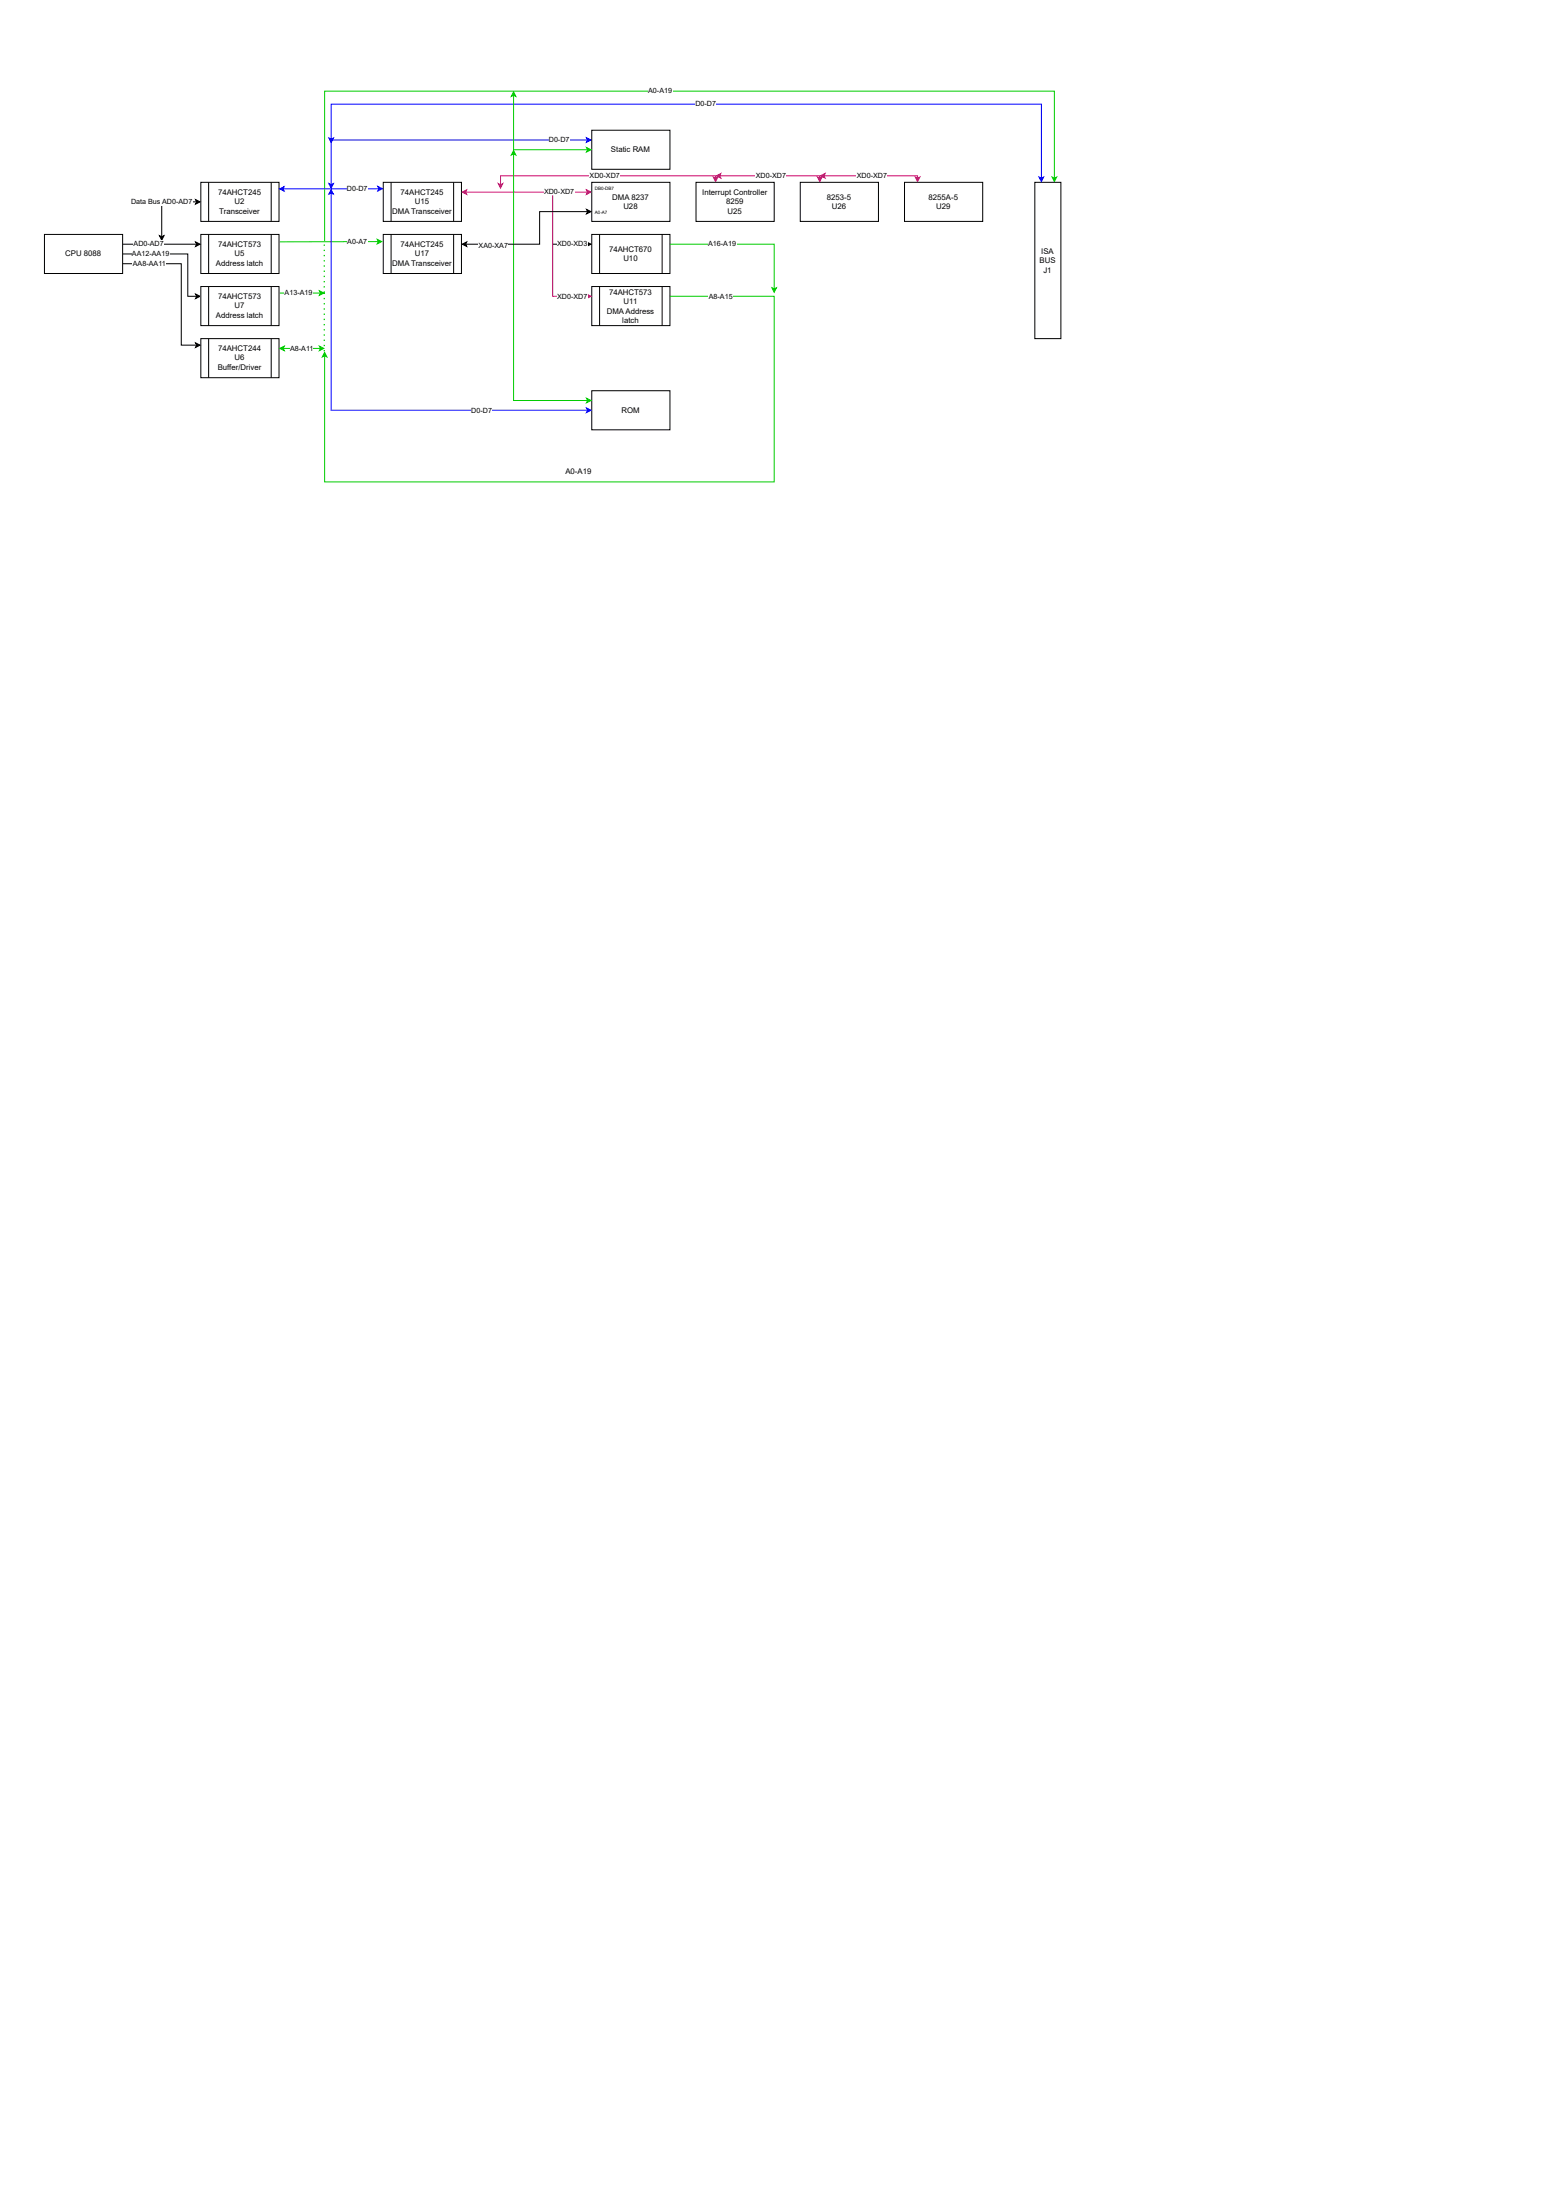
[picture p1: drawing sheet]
<svg xmlns="http://www.w3.org/2000/svg" width="594mm" height="838mm" viewBox="0 0 594 838" stroke-linecap="round" stroke-linejoin="round" font-family="sans-serif">
<path d="M401.5 67.9v-33.2h-277.9v57.1" fill="none" stroke="#0c0" stroke-width=".38"/>
<path d="M400.7 67.5l.8 .4 .9-.4-.9 1.7z" fill="#0c0"/>
<path d="M400.7 67.5l.8 .4 .9-.4-.9 1.7z" fill="none" stroke="#0c0" stroke-width=".38"/>
<g fill="#fff">
<path d="M246.8 33.1h9.2v3.2h-9.2z"/>
<path d="M16.9 89.3h29.8v14.9h-29.8z"/>
</g>
<path d="M16.9 89.3h29.8v14.9h-29.8z" fill="none" stroke="#000" stroke-width=".38"/>
<path d="M76.5 89.3h29.8v14.9h-29.8z" fill="#fff"/>
<path d="M76.5 89.3h29.8v14.9h-29.8zM79.5 89.3v14.9M103.3 89.3v14.9" fill="none" stroke="#000" stroke-width=".38"/>
<path d="M76.5 129h29.8v14.9h-29.8z" fill="#fff"/>
<path d="M76.5 129h29.8v14.9h-29.8zM79.5 129v14.9M103.3 129v14.9" fill="none" stroke="#000" stroke-width=".38"/>
<path d="M76.5 69.5h29.8v14.9h-29.8z" fill="#fff"/>
<path d="M76.5 69.5h29.8v14.9h-29.8zM79.5 69.5v14.9M103.3 69.5v14.9" fill="none" stroke="#000" stroke-width=".38"/>
<path d="M146 89.3h29.7v14.9h-29.7z" fill="#fff"/>
<path d="M146 89.3h29.7v14.9h-29.7zM148.9 89.3v14.9M172.8 89.3v14.9" fill="none" stroke="#000" stroke-width=".38"/>
<path d="M146 69.5h29.7v14.9h-29.7z" fill="#fff"/>
<path d="M146 69.5h29.7v14.9h-29.7zM148.9 69.5v14.9M172.8 69.5v14.9" fill="none" stroke="#000" stroke-width=".38"/>
<path d="M225.4 49.6h29.7v14.9h-29.7z" fill="#fff"/>
<path d="M225.4 49.6h29.7v14.9h-29.7z" fill="none" stroke="#000" stroke-width=".38"/>
<path d="M225.4 148.9h29.7v14.9h-29.7z" fill="#fff"/>
<path d="M225.4 148.9h29.7v14.9h-29.7z" fill="none" stroke="#000" stroke-width=".38"/>
<path d="M225.4 69.5h29.7v14.9h-29.7z" fill="#fff"/>
<path d="M225.4 69.5h29.7v14.9h-29.7z" fill="none" stroke="#000" stroke-width=".38"/>
<path d="M225.4 109.2h29.7v14.9h-29.7z" fill="#fff"/>
<path d="M225.4 109.2h29.7v14.9h-29.7zM228.3 109.2v14.9M252.2 109.2v14.9" fill="none" stroke="#000" stroke-width=".38"/>
<path d="M225.4 89.3h29.7v14.9h-29.7z" fill="#fff"/>
<path d="M225.4 89.3h29.7v14.9h-29.7zM228.3 89.3v14.9M252.2 89.3v14.9" fill="none" stroke="#000" stroke-width=".38"/>
<path d="M265.1 69.5h29.7v14.9h-29.7z" fill="#fff"/>
<path d="M74.5 76l1.7 .9-1.7 .9 .4-.9zM74.9 76.9h-13.3v13.3M265.1 69.5h29.7v14.9h-29.7zM60.7 89.8l.9 .4 .9-.4-.9 1.7z" fill="none" stroke="#000" stroke-width=".38"/>
<path d="M74.5 76l1.7 .9-1.7 .9 .4-.9zM60.7 89.8l.9 .4 .9-.4-.9 1.7z" fill="#000"/>
<path d="M49.8 75.3h23.6v3.2h-23.6z" fill="#fff"/>
<path d="M46.7 93h28.2M74.5 92.2l1.7 .8-1.7 .9 .4-.9z" fill="none" stroke="#000" stroke-width=".38"/>
<path d="M74.5 92.2l1.7 .8-1.7 .9 .4-.9z" fill="#000"/>
<path d="M50.8 91.4h11.7v3.3h-11.7z" fill="#fff"/>
<path d="M46.7 96.8h24.8v16.1h3.4M74.5 112l1.7 .9-1.7 .9 .4-.9z" fill="none" stroke="#000" stroke-width=".38"/>
<path d="M74.5 112l1.7 .9-1.7 .9 .4-.9z" fill="#000"/>
<g fill="#fff">
<path d="M50.3 95.1h14.1v3.3h-14.1z"/>
<path d="M76.5 109.2h29.8v14.9h-29.8z"/>
</g>
<path d="M46.7 100.5h22.3v31h5.9M76.5 109.2h29.8v14.9h-29.8zM79.5 109.2v14.9M103.3 109.2v14.9M74.5 130.6l1.7 .9-1.7 .9 .4-.9z" fill="none" stroke="#000" stroke-width=".38"/>
<path d="M74.5 130.6l1.7 .9-1.7 .9 .4-.9z" fill="#000"/>
<path d="M50.6 98.9h12.6v3.2h-12.6z" fill="#fff"/>
<path d="M144.1 92l-37.6 .1" fill="none" stroke="#0c0" stroke-width=".38"/>
<path d="M143.6 91.2l1.8 .8-1.7 .9 .4-.9z" fill="#0c0"/>
<path d="M143.6 91.2l1.8 .8-1.7 .9 .4-.9z" fill="none" stroke="#0c0" stroke-width=".38"/>
<path d="M132.2 90.4h7.7v3.3h-7.7z" fill="#fff"/>
<path d="M122 111.7h-15.5" fill="none" stroke="#0c0" stroke-width=".38"/>
<path d="M121.6 110.8l1.8 .9-1.8 .8 .4-.8z" fill="#0c0"/>
<path d="M121.6 110.8l1.8 .9-1.8 .8 .4-.8z" fill="none" stroke="#0c0" stroke-width=".38"/>
<path d="M108.4 110h10.6v3.3h-10.6z" fill="#fff"/>
<path d="M144.3 71.9l-36.5 .1" fill="none" stroke="#00f" stroke-width=".38"/>
<path d="M106.5 72l1.7-.9-.4 .9 .4 .8z" fill="#00f"/>
<path d="M106.5 72l1.7-.9-.4 .9 .4 .8z" fill="none" stroke="#00f" stroke-width=".38"/>
<path d="M143.9 71l1.7 .9-1.7 .9 .4-.9z" fill="#00f"/>
<path d="M143.9 71l1.7 .9-1.7 .9 .4-.9z" fill="none" stroke="#00f" stroke-width=".38"/>
<path d="M132.2 70.3h7.7v3.3h-7.7z" fill="#fff"/>
<path d="M177.3 73.2h46.5" fill="none" stroke="#c06" stroke-width=".38"/>
<path d="M176 73.2l1.8-.9-.5 .9 .5 .9z" fill="#c06"/>
<path d="M176 73.2l1.8-.9-.5 .9 .5 .9z" fill="none" stroke="#c06" stroke-width=".38"/>
<path d="M223.4 72.3l1.7 .9-1.7 .9 .4-.9z" fill="#c06"/>
<path d="M223.4 72.3l1.7 .9-1.7 .9 .4-.9z" fill="none" stroke="#c06" stroke-width=".38"/>
<path d="M207.1 71.6h11.7v3.2h-11.7z" fill="#fff"/>
<path d="M223.8 53.3h-97.7v17.1" fill="none" stroke="#00f" stroke-width=".38"/>
<path d="M125.2 69.9l.9 .5 .9-.5-.9 1.8z" fill="#00f"/>
<path d="M125.2 69.9l.9 .5 .9-.5-.9 1.8z" fill="none" stroke="#00f" stroke-width=".38"/>
<path d="M223.4 52.5l1.7 .8-1.7 .9 .4-.9z" fill="#00f"/>
<path d="M223.4 52.5l1.7 .8-1.7 .9 .4-.9z" fill="none" stroke="#00f" stroke-width=".38"/>
<g fill="#fff">
<path d="M209.1 51.7h7.7v3.3h-7.7z"/>
<path d="M304.8 69.5h29.7v14.9h-29.7z"/>
</g>
<path d="M304.8 69.5h29.7v14.9h-29.7z" fill="none" stroke="#000" stroke-width=".38"/>
<path d="M272.5 67.9v-.9h-81.9v3.4" fill="none" stroke="#c06" stroke-width=".38"/>
<path d="M189.8 69.9l.8 .5 .9-.5-.9 1.8z" fill="#c06"/>
<path d="M189.8 69.9l.8 .5 .9-.5-.9 1.8z" fill="none" stroke="#c06" stroke-width=".38"/>
<path d="M271.6 67.5l.9 .4 .9-.4-.9 1.7z" fill="#c06"/>
<path d="M271.6 67.5l.9 .4 .9-.4-.9 1.7z" fill="none" stroke="#c06" stroke-width=".38"/>
<g fill="#fff">
<path d="M224.5 65.4h11.7v3.2h-11.7z"/>
<path d="M344.5 69.5h29.7v14.9h-29.7z"/>
</g>
<path d="M344.5 69.5h29.7v14.9h-29.7z" fill="none" stroke="#000" stroke-width=".38"/>
<path d="M313.8 67h35.6v.9" fill="none" stroke="#c06" stroke-width=".38"/>
<path d="M312.5 67l1.7-.9-.4 .9 .4 .9z" fill="#c06"/>
<path d="M312.5 67l1.7-.9-.4 .9 .4 .9z" fill="none" stroke="#c06" stroke-width=".38"/>
<path d="M348.6 67.5l.8 .4 .9-.4-.9 1.7z" fill="#c06"/>
<path d="M348.6 67.5l.8 .4 .9-.4-.9 1.7z" fill="none" stroke="#c06" stroke-width=".38"/>
<path d="M326.2 65.4h11.7v3.2h-11.7z" fill="#fff"/>
<path d="M274.1 67h38.1v.9" fill="none" stroke="#c06" stroke-width=".38"/>
<path d="M272.8 67l1.7-.9-.4 .9 .4 .9z" fill="#c06"/>
<path d="M272.8 67l1.7-.9-.4 .9 .4 .9z" fill="none" stroke="#c06" stroke-width=".38"/>
<path d="M311.3 67.5l.9 .4 .9-.4-.9 1.7z" fill="#c06"/>
<path d="M311.3 67.5l.9 .4 .9-.4-.9 1.7z" fill="none" stroke="#c06" stroke-width=".38"/>
<path d="M287.8 65.4h11.6v3.2h-11.6z" fill="#fff"/>
<path d="M255.1 112.9h39.7v70.7h-171.2v-48" fill="none" stroke="#0c0" stroke-width=".38"/>
<path d="M123.6 134.3l.9 1.7-.9-.4-.8 .4z" fill="#0c0"/>
<path d="M123.6 134.3l.9 1.7-.9-.4-.8 .4z" fill="none" stroke="#0c0" stroke-width=".38"/>
<path d="M269.9 111.3h9.2v3.2h-9.2z" fill="#fff"/>
<path d="M255.1 93h39.7v17.1" fill="none" stroke="#0c0" stroke-width=".38"/>
<path d="M294 109.6l.8 .5 .9-.5-.9 1.8z" fill="#0c0"/>
<path d="M294 109.6l.8 .5 .9-.5-.9 1.8z" fill="none" stroke="#0c0" stroke-width=".38"/>
<path d="M269.7 91.4h10.6v3.3h-10.6z" fill="#fff"/>
<path d="M210.5 74.4v38.5h13.3" fill="none" stroke="#c06" stroke-width=".38"/>
<path d="M223.4 112l1.7 .9-1.7 .9 .4-.9z" fill="#c06"/>
<path d="M223.4 112l1.7 .9-1.7 .9 .4-.9z" fill="none" stroke="#c06" stroke-width=".38"/>
<path d="M212.1 111.3h11.7v3.2h-11.7z" fill="#fff"/>
<path d="M210.5 93h13.3M223.4 92.2l1.7 .8-1.7 .9 .4-.9z" fill="none" stroke="#000" stroke-width=".38"/>
<path d="M223.4 92.2l1.7 .8-1.7 .9 .4-.9z" fill="#000"/>
<path d="M212.1 91.4h11.7v3.3h-11.7z" fill="#fff"/>
<path d="M126.1 73.5v82.8h97.7" fill="none" stroke="#00f" stroke-width=".38"/>
<path d="M223.4 155.4l1.7 .9-1.7 .9 .4-.9z" fill="#00f"/>
<path d="M223.4 155.4l1.7 .9-1.7 .9 .4-.9z" fill="none" stroke="#00f" stroke-width=".38"/>
<path d="M126.1 72.2l.9 1.8-.9-.5-.9 .5z" fill="#00f"/>
<path d="M126.1 72.2l.9 1.8-.9-.5-.9 .5z" fill="none" stroke="#00f" stroke-width=".38"/>
<g fill="#fff">
<path d="M179.6 154.7h7.7v3.2h-7.7z"/>
<path d="M394.1 69.5h9.9v59.5h-9.9z"/>
</g>
<path d="M394.1 69.5h9.9v59.5h-9.9z" fill="none" stroke="#000" stroke-width=".38"/>
<path d="M126.1 53v-13.3h270.5v28.2" fill="none" stroke="#00f" stroke-width=".38"/>
<path d="M125.2 52.6l.9 .4 .9-.4-.9 1.7z" fill="#00f"/>
<path d="M125.2 52.6l.9 .4 .9-.4-.9 1.7z" fill="none" stroke="#00f" stroke-width=".38"/>
<path d="M395.7 67.5l.9 .4 .8-.4-.8 1.7z" fill="#00f"/>
<path d="M395.7 67.5l.9 .4 .8-.4-.8 1.7z" fill="none" stroke="#00f" stroke-width=".38"/>
<path d="M264.9 38.1h7.7v3.2h-7.7z" fill="#fff"/>
<path d="M123.3 111h.5v.5h-.5zM123.3 109h.5v.5h-.5zM123.3 107.1h.5v.5h-.5zM123.3 105.1h.5v.5h-.5zM123.3 103.1h.5v.5h-.5zM123.3 101.1h.5v.5h-.5zM123.3 99.1h.5v.5h-.5zM123.3 97.1h.5v.5h-.5zM123.3 95.1h.5v.5h-.5zM123.3 93.2h.5v.5h-.5z" fill="#0c0"/>
<path d="M195.6 36.3v20.8h28.2" fill="none" stroke="#0c0" stroke-width=".38"/>
<path d="M195.6 35l.9 1.7-.9-.4-.9 .4z" fill="#0c0"/>
<path d="M195.6 35l.9 1.7-.9-.4-.9 .4z" fill="none" stroke="#0c0" stroke-width=".38"/>
<path d="M223.4 56.2l1.7 .9-1.7 .8 .4-.8z" fill="#0c0"/>
<path d="M195.6 58.6v94h28.2M223.4 56.2l1.7 .9-1.7 .8 .4-.8z" fill="none" stroke="#0c0" stroke-width=".38"/>
<path d="M223.4 151.7l1.7 .9-1.7 .9 .4-.9z" fill="#0c0"/>
<path d="M223.4 151.7l1.7 .9-1.7 .9 .4-.9z" fill="none" stroke="#0c0" stroke-width=".38"/>
<path d="M195.6 57.3l.9 1.8-.9-.5-.9 .5z" fill="#0c0"/>
<path d="M195.6 57.3l.9 1.8-.9-.5-.9 .5z" fill="none" stroke="#0c0" stroke-width=".38"/>
<path d="M123.3 111.5h.5v.5h-.5zM123.3 113.5h.5v.5h-.5zM123.3 115.5h.5v.5h-.5zM123.3 117.5h.5v.5h-.5zM123.3 119.5h.5v.5h-.5zM123.3 121.5h.5v.4h-.5zM123.3 123.4h.5v.5h-.5zM123.3 125.4h.5v.5h-.5zM123.3 127.4h.5v.5h-.5zM123.3 129.4h.5v.5h-.5zM123.3 131.4h.5v.5h-.5zM123.3 133.4h.5v.5h-.5z" fill="#0c0"/>
<path d="M107.8 132.7h14.2" fill="none" stroke="#0c0" stroke-width=".38"/>
<path d="M106.5 132.7l1.8-.8-.5 .8 .5 .9z" fill="#0c0"/>
<path d="M106.5 132.7l1.8-.8-.5 .8 .5 .9z" fill="none" stroke="#0c0" stroke-width=".38"/>
<path d="M121.6 131.9l1.8 .8-1.8 .9 .4-.9z" fill="#0c0"/>
<path d="M121.6 131.9l1.8 .8-1.8 .9 .4-.9z" fill="none" stroke="#0c0" stroke-width=".38"/>
<path d="M110.6 131.1h8.7v3.3h-8.7z" fill="#fff"/>
<path d="M223.4 79.8l1.7 .8-1.7 .9 .4-.9zM176 93l1.8-.8-.5 .8 .5 .9zM223.8 80.6h-18.3v12.4h-28.2" fill="none" stroke="#000" stroke-width=".38"/>
<path d="M176 93l1.8-.8-.5 .8 .5 .9zM223.4 79.8l1.7 .8-1.7 .9 .4-.9z" fill="#000"/>
<path d="M182.3 91.9h11.2v3.2h-11.2z" fill="#fff"/>
<g font-size="3">
<text x="232.7" y="57.9">Static RAM</text>
<text x="83.1" y="74.3">74AHCT245</text>
<text x="89.3" y="77.8">U2</text>
<text x="152.5" y="74.3">74AHCT245</text>
<text x="158" y="77.8">U15</text>
<text x="233.2" y="76">DMA 8237</text>
<text x="267.4" y="74.3">Interrupt Controller</text>
<text x="276.5" y="77.8">8259</text>
<text x="314.9" y="76">8253-5</text>
<text x="353.6" y="76">8255A-5</text>
<text x="83.5" y="81.5">Transceiver</text>
<text x="149.4" y="81.5">DMA Transceiver</text>
<text x="237.4" y="79.8">U28</text>
<text x="277.1" y="81.5">U25</text>
<text x="316.8" y="79.8">U26</text>
<text x="356.5" y="79.8">U29</text>
<text x="83.1" y="94.2">74AHCT573</text>
<text x="152.5" y="94.2">74AHCT245</text>
<text x="231.9" y="95.9">74AHCT670</text>
<text x="24.8" y="97.6">CPU 8088</text>
<text x="82.2" y="101.4">Address latch</text>
<text x="89.3" y="97.6">U5</text>
<text x="149.4" y="101.4">DMA Transceiver</text>
<text x="158" y="97.6">U17</text>
<text x="237.4" y="99.6">U10</text>
<text x="395.9" y="100.1">BUS</text>
<text x="396.5" y="96.6">ISA</text>
<text x="397.4" y="103.8">J1</text>
<text x="231.9" y="112.3">74AHCT573</text>
<text x="83.1" y="114">74AHCT573</text>
<text x="89.3" y="117.5">U7</text>
<text x="231.1" y="119.5">DMAAddress</text>
<text x="237.5" y="115.7">U11</text>
<text x="82.2" y="121.2">Address latch</text>
<text x="237" y="122.9">latch</text>
<text x="83.1" y="133.9">74AHCT244</text>
<text x="89.3" y="137.3">U6</text>
<text x="82.9" y="141.1">Buffer/Driver</text>
<text x="236.7" y="157.2">ROM</text>
<text x="215.3" y="180.8">A0-A19</text>
</g>
<g font-size="2.7">
<text x="246.9" y="35.6">A0-A19</text>
<text x="264.8" y="40.6">D0-D7</text>
<text x="209" y="54.2">D0-D7</text>
<text x="224.6" y="67.9">XD0-XD7</text>
<text x="287.8" y="67.9">XD0-XD7</text>
<text x="326.3" y="67.9">XD0-XD7</text>
<text x="49.9" y="77.8">Data Bus</text>
<text x="61.7" y="77.8">AD0-AD7</text>
<text x="132.1" y="72.8">D0-D7</text>
<text x="207.2" y="74.1">XD0-XD7</text>
<text x="50.9" y="93.9">AD0-AD7</text>
<text x="132.2" y="92.9">A0-A7</text>
<text x="182.3" y="94.4">XA0-XA7</text>
<text x="212.2" y="93.9">XD0-XD3</text>
<text x="269.7" y="93.9">A16-A19</text>
<text x="50.2" y="97.6">AA12-AA19</text>
<text x="50.6" y="101.4">AA8-AA11</text>
<text x="108.4" y="112.5">A13-A19</text>
<text x="212.2" y="113.8">XD0-XD7</text>
<text x="269.9" y="113.8">A8-A15</text>
<text x="110.5" y="133.6">A8-A11</text>
<text x="179.5" y="157.2">D0-D7</text>
</g>
<g font-size="1.7">
<text x="226.5" y="72.3">DB0-DB7</text>
<text x="226.5" y="81.5">A0-A7</text>
</g>
</svg>
